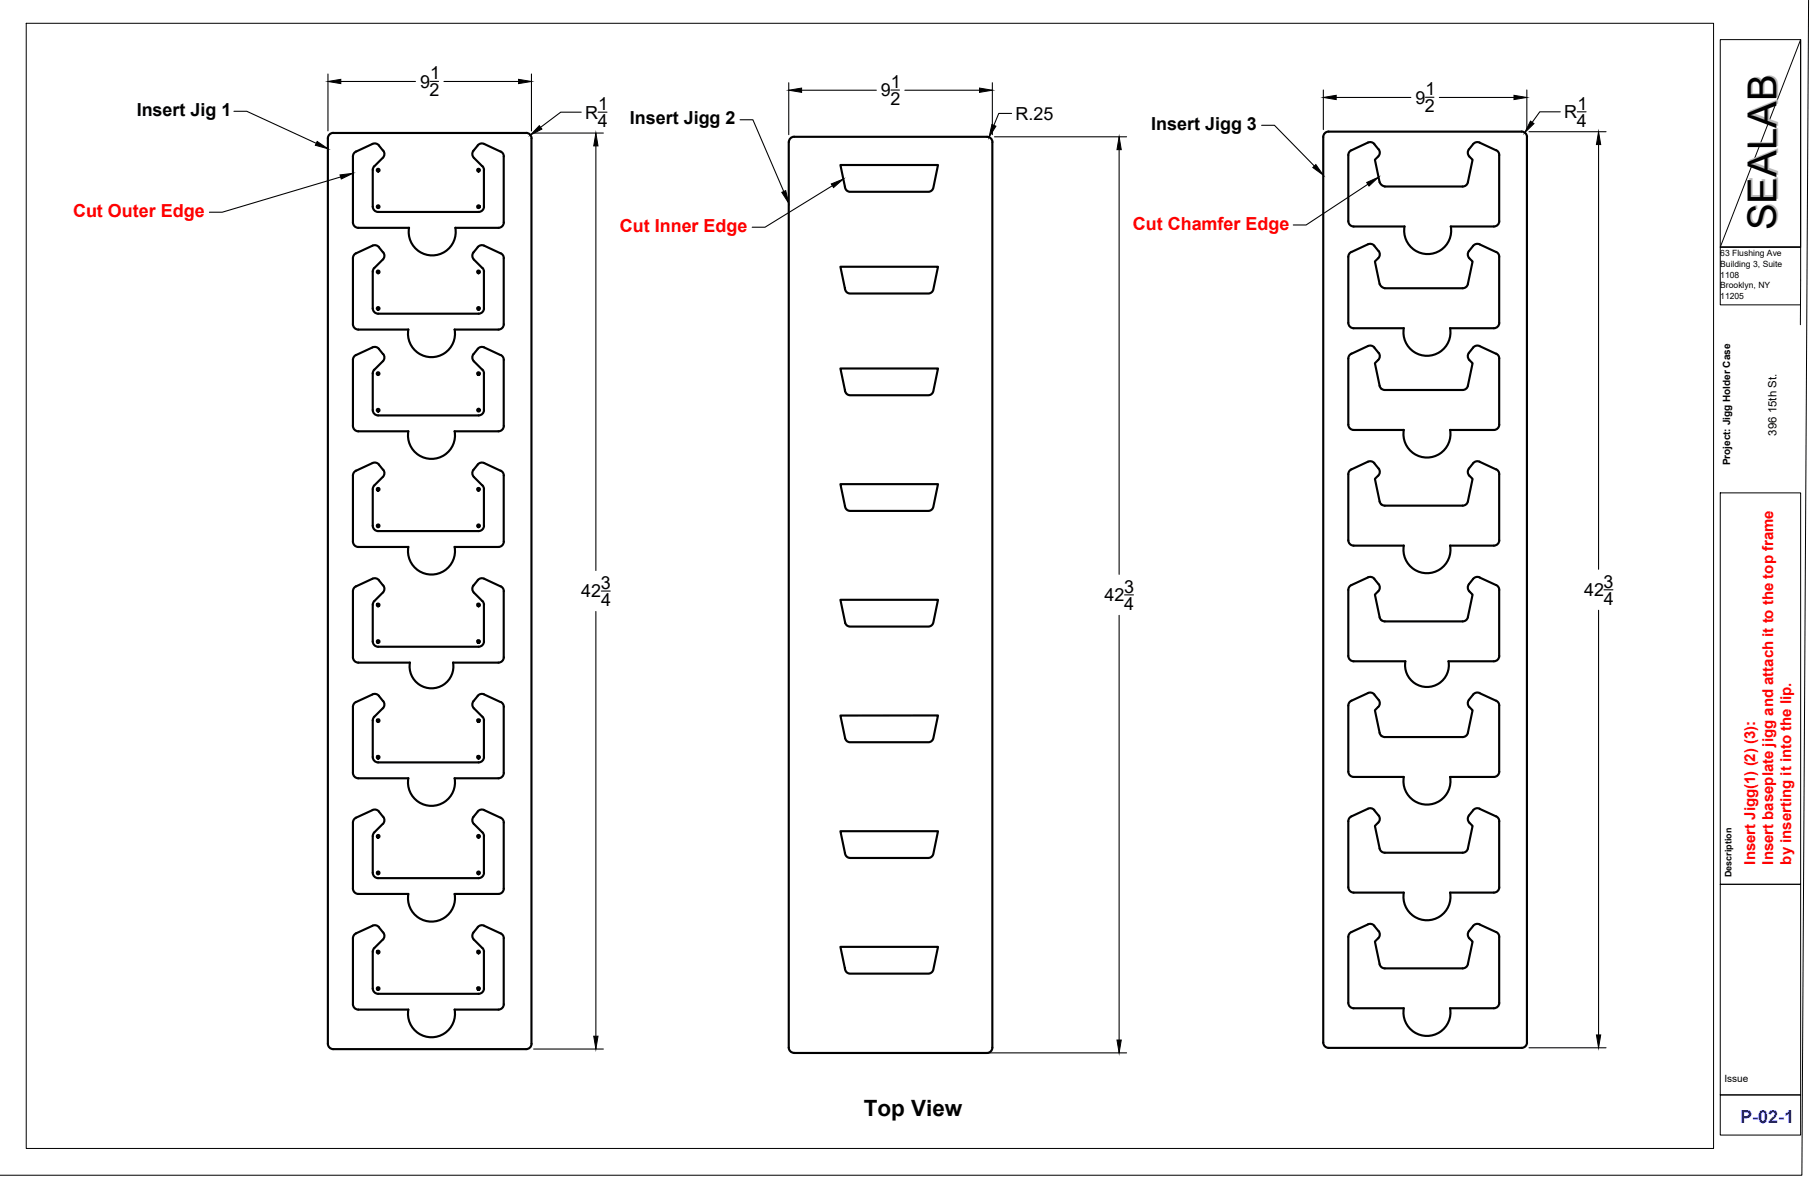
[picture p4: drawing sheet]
<svg xmlns="http://www.w3.org/2000/svg" width="432mm" height="279mm" viewBox="0 0 432 279" stroke-linecap="round" stroke-linejoin="round" font-family="sans-serif">
<!-- layer: Visible -->
<g fill="none" stroke="#000" stroke-width=".51">
<path d="M79.1 31.5h45.7M79.1 31.5a1.28 1.28 0 0 0-1.3 1.3v214.8a1.28 1.28 0 0 0 1.3 1.2h45.7M83.7 37.1v15.7M88.4 34.1l-3.9 1.8a1.28 1.28 0 0 0-.8 1.2M88.4 34.1l.6-.1 .7 .3 1.2 1.5M88.8 39.4l-.4 .9v8.7a1.28 1.28 0 0 0 1.3 1.3M90.9 35.7a1.28 1.28 0 0 1-.1 1.7l-2 2M112.3 35.7a1.28 1.28 0 0 0 .1 1.7l2 2M114.5 39.4l.3 .7v8.9a1.28 1.28 0 0 1-1.3 1.3h-23.8M114.9 34.1l-.7-.1-.6 .3-1.3 1.5M114.9 34.1l3.9 1.9M118.8 35.9a1.28 1.28 0 0 1 .7 1.2"/>
<path d="M119.5 37.1v15.7M124.8 31.5a1.25 1.25 0 0 1 1.3 1.3v214.8a1.28 1.28 0 0 1-1.3 1.2M188.4 32.4h45.8a1.27 1.27 0 0 1 1.3 1.3M188.4 32.4a1.3 1.3 0 0 0-1.3 1.3v214.8a1.27 1.27 0 0 0 1.3 1.2M199.4 39.1h23.1l-1.1 5.5-.4 .6-.6 .3h-19l-.5-.3-.3-.5zM235.4 33.7v214.8a1.27 1.27 0 0 1-1.2 1.2h-45.8M315.2 31.2h45.8a1.28 1.28 0 0 1 1.3 1.3v214.8a1.24 1.24 0 0 1-1.3 1.2h-45.8M315.2 31.2a1.28 1.28 0 0 0-1.3 1.3v214.8a1.28 1.28 0 0 0 1.3 1.2M320.6 35.6a1.28 1.28 0 0 0-.7 1.2v15.6a1.28 1.28 0 0 0 1.3 1.3h12M324.5 33.8l-3.9 1.8M324.6 33.8l.6-.1 .9 .5M326.1 34.2l1 1.2a1.28 1.28 0 0 1-.1 1.7"/>
<path d="M327 37.1l-.8 .8 1.1 5.3a1.63 1.63 0 0 0 1.3 1M351 33.8l3.9 1.8M351 33.8h-.9a4.6 4.6 0 0 0-1.8 1.9 1.35 1.35 0 0 0 .3 1.4l.8 .8-1.1 5.3M355 35.6a1.28 1.28 0 0 1 .7 1.2v15.7a1.24 1.24 0 0 1-1.3 1.2h-10.2M83.7 52.8a1.28 1.28 0 0 0 1.3 1.2h12.1a5.6 5.6 0 0 0 5.4 6.6 5.6 5.6 0 0 0 5.5-6.6h10.2M89.9 58.6l1 1.3M89.9 58.6l-.2-.2a1.26 1.26 0 0 0-1.3-.1l-3.9 1.8a1.28 1.28 0 0 0-.8 1.1v15.7a1.28 1.28 0 0 0 1.3 1.3l11.9-.1a5.6 5.6 0 0 0 5.5 6.6 5.6 5.6 0 0 0 5.5-6.6M90.9 59.8a1.28 1.28 0 0 1-.1 1.8l-2 2M112.3 59.8a1.28 1.28 0 0 0 .1 1.8l2 2M113.3 58.6l.6-.4h.6l4.3 1.9M113.3 58.6l-1 1.3M119.5 52.8a1.28 1.28 0 0 1-1.3 1.2"/>
<path d="M320.6 59.7a1.28 1.28 0 0 0-.7 1.2v15.7a1.28 1.28 0 0 0 1.3 1.3h11.8M324.5 58l-3.9 1.8M324.6 57.9l.6-.1 .9 .5M326.1 58.3l1 1.2a1.28 1.28 0 0 1-.1 1.7M328.5 44.2h18.5M333.2 53.7a5.6 5.6 0 0 0 5.5 6.6 5.6 5.6 0 0 0 5.5-6.6M348.3 43.2a1.28 1.28 0 0 1-1.3 1M351 58l3.9 1.8M351 57.9h-.9a4.6 4.6 0 0 0-1.8 2 1.35 1.35 0 0 0 .3 1.4l.8 .7-1.1 5.4M355 59.7a1.28 1.28 0 0 1 .7 1.2v15.7a1.24 1.24 0 0 1-1.3 1.3h-10.4M88.4 64.5v8.6a1.28 1.28 0 0 0 1.3 1.3M88.8 63.5l-.4 .9"/>
<path d="M107.8 78.2h10.4M114.5 63.5l.3 .9M114.8 64.5v8.6a1.28 1.28 0 0 1-1.3 1.3h-23.8M118.8 60.1a1.28 1.28 0 0 1 .7 1.1v15.7a1.24 1.24 0 0 1-1.3 1.3M199.4 63.3h23.1l-1.1 5.5-.4 .6-.6 .2h-19l-.5-.3-.3-.5zM327 61.3l-.8 .7 1.1 5.4a1.63 1.63 0 0 0 1.3 1M328.5 68.4h18.5M333.1 77.8a5.6 5.6 0 0 0 5.4 6.6 5.6 5.6 0 0 0 5.5-6.6M348.3 67.3a1.28 1.28 0 0 1-1.3 1.1M84.5 84.2a1.28 1.28 0 0 0-.8 1.2v15.6a1.28 1.28 0 0 0 1.3 1.3h11.9M90.9 84l-1.2-1.5-1-.2-4.2 1.9M90.9 84a1.27 1.27 0 0 1-.1 1.7l-2 2-.3 .6-.1 9a1.28 1.28 0 0 0 1.3 1.2"/>
<path d="M114.5 87.7l.3 .6v9a1.28 1.28 0 0 1-1.3 1.2h-23.8M118.8 84.2l-4.3-1.9a1.22 1.22 0 0 0-1.2 .5l-1 1.2a1.28 1.28 0 0 0 .1 1.7l2 2M118.8 84.2a1.28 1.28 0 0 1 .7 1.2v15.6a1.24 1.24 0 0 1-1.3 1.3M199.4 87.4h23.1l-1.1 5.5-.4 .6-.7 .2h-19l-.5-.3-.2-.5zM324.5 82.1l-3.9 1.8M324.6 82.1l.6-.1 .9 .4M326.1 82.4l1 1.3a1.28 1.28 0 0 1-.1 1.7M327 85.4l-.8 .7 1.1 5.4M327.3 91.5l.5 .7 .8 .3h18.4M348.3 91.5a1.28 1.28 0 0 1-1.3 1M348.6 85.4l.8 .7-1.1 5.4M351 82.1l3.9 1.8"/>
<path d="M351 82.1l-.9-.1a4.6 4.6 0 0 0-1.8 2 1.28 1.28 0 0 0 .3 1.4M355 83.9a1.28 1.28 0 0 1 .7 1.1v15.7a1.24 1.24 0 0 1-1.3 1.3h-10.4a5.6 5.6 0 0 1-5.5 6.5 5.6 5.6 0 0 1-5.4-6.5h-11.9a1.28 1.28 0 0 1-1.3-1.3v-15.7a1.28 1.28 0 0 1 .7-1.1M90.9 111.4l-1.2-1.5a1.26 1.26 0 0 0-1.3-.1l-3.9 1.8a1.28 1.28 0 0 0-.8 1.2v15.6a1.28 1.28 0 0 0 1.3 1.3h11.9a5.6 5.6 0 0 0 5.5 6.6 5.6 5.6 0 0 0 5.5-6.6M90.9 111.4a1.28 1.28 0 0 1-.1 1.7l-2 2-.3 .7-.1 8.9a1.28 1.28 0 0 0 1.3 1.3M107.8 102.3h10.4M107.9 102.3a5.6 5.6 0 0 1-5.5 6.5 5.6 5.6 0 0 1-5.5-6.5M112.3 111.4l1.3-1.5 .9-.2 4.3 2M112.3 111.4a1.28 1.28 0 0 0 .1 1.7l2 2M114.5 115.1l.3 .7v8.9a1.28 1.28 0 0 1-1.3 1.3h-23.8M118.8 111.6a1.22 1.22 0 0 1 .7 1.2v15.6a1.28 1.28 0 0 1-1.3 1.3M199.4 114.8h23.1l-1.1 5.5-.4 .6-.6 .3-19-.1-.5-.3-.3-.4zM324.5 109.5l-3.9 1.8a1.28 1.28 0 0 0-.7 1.2v15.6a1.28 1.28 0 0 0 1.3 1.3h11.9a5.6 5.6 0 0 0 5.4 6.6 5.6 5.6 0 0 0 5.5-6.6h10.4a1.25 1.25 0 0 0 1.3-1.3v-15.6a1.28 1.28 0 0 0-.7-1.2"/>
<path d="M324.6 109.5l.6-.1 .9 .5M326.1 109.9l1 1.2M327 112.8l-.8 .8 1.1 5.3M327.1 111.1a1.28 1.28 0 0 1-.1 1.7M327.3 118.9l.5 .7 .8 .3h18.4M348.3 118.9a1.28 1.28 0 0 1-1.3 1M348.5 111.1a1.29 1.29 0 0 0 .1 1.7l.8 .8-1.1 5.3M351 109.5l3.9 1.8M351 109.5l-.6-.1-.6 .2-1.3 1.5M84.5 139.1a1.28 1.28 0 0 0-.8 1.1v15.7a1.28 1.28 0 0 0 1.3 1.3h12.2M90.9 138.9l-1.2-1.5-1-.2-4.2 1.9M90.9 138.8a1.28 1.28 0 0 1-.1 1.8l-2 2-.3 .6-.1 8.9a1.28 1.28 0 0 0 1.3 1.3"/>
<path d="M107.8 129.7h10.4M118.8 139.1l-4.3-1.9a1.22 1.22 0 0 0-1.2 .4l-1 1.2a1.28 1.28 0 0 0 .1 1.8l2 2M118.8 139.1a1.22 1.22 0 0 1 .7 1.1v15.7a1.28 1.28 0 0 1-1.3 1.3M320.6 138.8a1.28 1.28 0 0 0-.7 1.1v15.7a1.28 1.28 0 0 0 1.3 1.2h12.2M324.5 137l-3.9 1.8M324.6 136.9l.6-.1 .9 .5M326.1 137.3l1 1.2a1.28 1.28 0 0 1-.1 1.8M351 137l3.9 1.8M351 136.9h-.9a4.5 4.5 0 0 0-1.8 2 1.3 1.3 0 0 0 .3 1.4l.8 .7-1.1 5.4M355 138.8a1.28 1.28 0 0 1 .7 1.1v15.7a1.24 1.24 0 0 1-1.3 1.2h-10.8a5.2 5.2 0 0 1-5.1 6.1 5.2 5.2 0 0 1-5.1-6.1M107.5 157.2h10.7M107.5 157.1a5.2 5.2 0 0 1-5.1 6.2 5.2 5.2 0 0 1-5.1-6.2"/>
<path d="M114.5 142.6l.3 .6v8.9a1.28 1.28 0 0 1-1.3 1.3h-23.8M199.4 142.3h23.1l-1.1 5.4-.4 .6-.6 .3h-19l-.6-.4-.3-.6zM327 140.3l-.8 .7 1.1 5.4M327.3 146.4l.5 .7 .8 .3h18.4M348.3 146.4a1.28 1.28 0 0 1-1.3 1M90.8 168l-2 2-.3 .6-.1 9a1.28 1.28 0 0 0 1.3 1.2M90.9 166.3l-1.2-1.5a1.19 1.19 0 0 0-1.3-.1l-3.9 1.8a1.28 1.28 0 0 0-.8 1.2v15.6a1.28 1.28 0 0 0 1.3 1.3h11.9a5.6 5.6 0 0 0 5.5 6.5 5.6 5.6 0 0 0 5.5-6.5M90.9 166.3a1.28 1.28 0 0 1-.1 1.7M112.4 168l2 2M114.5 170l.3 .6v8.9a1.28 1.28 0 0 1-1.3 1.3h-23.8M118.8 166.5l-4.3-1.9a1.22 1.22 0 0 0-1.2 .5l-1 1.2a1.28 1.28 0 0 0 .1 1.7M118.8 166.5a1.22 1.22 0 0 1 .7 1.2v15.6a1.28 1.28 0 0 1-1.3 1.3"/>
<path d="M199.4 169.7h23.1l-1.1 5.5-.4 .5-.6 .3h-19l-.5-.2-.3-.5zM324.5 164.4l-3.9 1.8a1.28 1.28 0 0 0-.7 1.2v15.6a1.28 1.28 0 0 0 1.3 1.3h11.9a5.6 5.6 0 0 0 5.4 6.5 5.6 5.6 0 0 0 5.5-6.5h10.4a1.25 1.25 0 0 0 1.3-1.3v-15.6a1.28 1.28 0 0 0-.7-1.2M324.6 164.4l.6-.1 .9 .4M326.1 164.7l1 1.3M327 167.7l-.8 .8 1.1 5.3M327.1 166a1.28 1.28 0 0 1-.1 1.7M327.3 173.8l.5 .7 .8 .3h18.4M348.3 173.8a1.28 1.28 0 0 1-1.3 1M348.5 166a1.29 1.29 0 0 0 .1 1.7l.8 .8-1.1 5.3M351 164.4l3.9 1.8M351 164.4l-.6-.1-.6 .2-1.3 1.5M83.7 195.1v15.6a1.28 1.28 0 0 0 1.3 1.3h11.9a5.6 5.6 0 0 0 5.5 6.6 5.6 5.6 0 0 0 5.5-6.6"/>
<path d="M88.4 192.2l-3.9 1.7a1.28 1.28 0 0 0-.8 1.2M88.4 192.1l.6-.1 .7 .2 1.2 1.5M90.9 193.7a1.28 1.28 0 0 1-.1 1.7l-2 2-.3 .7-.1 8.9a1.28 1.28 0 0 0 1.3 1.3M107.8 184.6h10.4M114.5 197.4l.3 .7v8.9a1.28 1.28 0 0 1-1.3 1.3h-23.8M114.9 192.1l-.4-.1a1.22 1.22 0 0 0-1.2 .5l-1 1.2a1.28 1.28 0 0 0 .1 1.7l2 2M114.9 192.2l3.9 1.8M118.8 193.9a1.28 1.28 0 0 1 .7 1.2M119.5 195.1v15.6a1.28 1.28 0 0 1-1.3 1.3M199.4 197.1h23.1l-1.1 5.5-.4 .6-.7 .3-19-.1-.5-.3-.2-.4zM324.5 191.8l-3.9 1.8M324.6 191.8l.6-.1 .9 .5"/>
<path d="M326.1 192.2l1 1.2a1.28 1.28 0 0 1-.1 1.7M327 195.1l-.8 .8 1.1 5.3M351 191.8l3.9 1.8M351 191.8l-.3-.1a1.24 1.24 0 0 0-1.2 .5l-1 1.2a1.29 1.29 0 0 0 .1 1.7l.8 .8-1.1 5.3M355 193.6a1.28 1.28 0 0 1 .7 1.2v15.6a1.24 1.24 0 0 1-1.3 1.3h-10.4a5.6 5.6 0 0 1-5.5 6.6 5.6 5.6 0 0 1-5.4-6.6h-11.9a1.28 1.28 0 0 1-1.3-1.3v-15.6a1.28 1.28 0 0 1 .7-1.2M107.8 212h10.4M324.5 219.3l-3.9 1.8a1.28 1.28 0 0 0-.7 1.1v15.7a1.28 1.28 0 0 0 1.3 1.2h11.9a5.6 5.6 0 0 0 5.4 6.6 5.6 5.6 0 0 0 5.5-6.6h10.4a1.25 1.25 0 0 0 1.3-1.2v-15.7a1.28 1.28 0 0 0-.7-1.1M324.6 219.2l.6-.1 .9 .5M326.1 219.6l1 1.3M327.3 201.2a1.28 1.28 0 0 0 1.3 1h18.4M348.3 201.2a1.28 1.28 0 0 1-1.3 1M349.5 219.6l-1 1.3"/>
<path d="M351 219.3l3.9 1.8M351 219.2h-.9l-.6 .4M88.4 234.4a1.28 1.28 0 0 0 1.3 1.3M90.8 222.9l-2 1.9-.3 .7-.1 8.9M90.9 221.2l-1.2-1.5a1.19 1.19 0 0 0-1.3-.1l-3.9 1.8a1.28 1.28 0 0 0-.8 1.1v15.7a1.28 1.28 0 0 0 1.3 1.3h11.9a5.6 5.6 0 0 0 5.5 6.5 5.6 5.6 0 0 0 5.5-6.5M90.9 221.2a1.28 1.28 0 0 1-.1 1.7M107.8 239.5h10.4M112.4 222.9l2 2M114.5 224.8l.3 1v8.6M114.8 234.4a1.28 1.28 0 0 1-1.3 1.3h-23.8M118.8 221.4l-4.3-1.9a1.22 1.22 0 0 0-1.2 .4l-1 1.3a1.28 1.28 0 0 0 .1 1.7M118.8 221.4a1.22 1.22 0 0 1 .7 1.1v15.7a1.28 1.28 0 0 1-1.3 1.3"/>
<path d="M199.4 224.6h23.1l-1.1 5.5-.3 .5-.7 .3h-19l-.5-.3-.3-.5zM327 222.5l-.8 .8 1.1 5.4M327.1 220.8a1.28 1.28 0 0 1-.1 1.8M327.3 228.7a1.28 1.28 0 0 0 1.3 1h18.4M348.3 228.7a1.28 1.28 0 0 1-1.3 1M348.5 220.8a1.29 1.29 0 0 0 .1 1.7l.8 .8-1.1 5.4"/>
<circle cx="89.7" cy="49" r=".31"/>
<circle cx="89.7" cy="40.4" r=".32"/>
<circle cx="113.5" cy="49" r=".31"/>
<circle cx="113.5" cy="40.4" r=".32"/>
<circle cx="89.7" cy="73.2" r=".31"/>
<circle cx="89.7" cy="64.5" r=".32"/>
<circle cx="113.5" cy="73.2" r=".32"/>
<circle cx="113.5" cy="64.5" r=".32"/>
<circle cx="89.7" cy="88.6" r=".32"/>
<circle cx="89.7" cy="97.3" r=".32"/>
<circle cx="113.5" cy="88.6" r=".32"/>
<circle cx="113.5" cy="97.3" r=".33"/>
<circle cx="89.7" cy="116.1" r=".32"/>
<circle cx="113.5" cy="116.1" r=".32"/>
<circle cx="89.7" cy="124.7" r=".32"/>
<circle cx="113.5" cy="124.7" r=".31"/>
<circle cx="89.7" cy="143.5" r=".31"/>
<circle cx="89.7" cy="152.2" r=".32"/>
<circle cx="113.5" cy="143.5" r=".32"/>
<circle cx="113.5" cy="152.2" r=".32"/>
<circle cx="89.7" cy="179.6" r=".32"/>
<circle cx="89.7" cy="170.9" r=".32"/>
<circle cx="113.5" cy="170.9" r=".31"/>
<circle cx="113.5" cy="179.6" r=".32"/>
<circle cx="89.7" cy="198.4" r=".32"/>
<circle cx="113.5" cy="198.4" r=".32"/>
<circle cx="89.7" cy="207" r=".32"/>
<circle cx="113.5" cy="207" r=".32"/>
<circle cx="89.7" cy="225.8" r=".32"/>
<circle cx="89.7" cy="234.5" r=".32"/>
<circle cx="113.5" cy="234.5" r=".32"/>
<circle cx="113.5" cy="225.8" r=".32"/>
</g>
<!-- layer: None -->
<path d="M6.2 5.5h400.3v266.9h-400.3zM408.1 9.4h19.1v49.2h-19.1zM427.2 9.4v49.2h-19.1zM429.1 0l-1.6 278.7h-427.5M427.2 66.4v-7.8h-19.1v13.7h19.1M408.1 116.9h19.1v92.8h-19.1zM408.1 209.7h19.1v50h-19.1zM408.1 259.7h19.1v9.5h-19.1z" fill="none" stroke="#000" stroke-width=".24"/>
<!-- layer: Titleblock -->
<path d="M427.2 66.4l-.1 10.6" fill="none" stroke="#000" stroke-width=".24"/>
<!-- layer: FD_Dimensions -->
<g fill="none" stroke="#000" stroke-width=".25">
<path d="M77.8 17.5v13.6M80.9 19.3h17.7M102 19.3h2.1M105.3 19.3h17.7M126.1 17.5v13.6M187.1 19.6v12.3M235.4 19.6v12.3M126.6 31.6h16.6M137.9 26.6h-4.9l-4.8 3.6M141.4 34.6v100.7M141.9 26.6h2.1M190.2 21.4h17.7"/>
<path d="M211.4 21.4h2M214.7 21.4h17.7M235.9 32.4h31.4M240 26.9h-3l-1.2 2.8M265.5 35.5v100.7M314 21.3v9.4M317 23.1h17.7M338.2 23.1h2M341.5 23.1h17.7M362.2 21.3v9.4M362.8 31.2h18.2M370.2 26.5h-4.9l-1.8 2.5"/>
<path d="M374.2 26.5h2.1M379.3 34.3v100.7M380.6 139.9h2.1M141.4 145v100.8M142.7 140.2h2.1M265.5 145.9v100.8M266.8 141.1h2.1M379.3 144.7v100.8M126.6 248.8h16.6M190.2 249.7h77.1M362.8 248.5h18.2"/>
</g>
<g fill="#000" stroke="#000" stroke-width=".24">
<path d="M77.8 19.3l3.1-.5v1zM123 18.8l3.1 .5-3.1 .5zM128 29.8l.6 .8-2.8 1.4zM141.4 31.6l.5 3h-1zM187.1 21.4l3.1-.5v1zM232.4 20.9l3 .5-3 .5zM235.3 29.5l1 .4-1.6 2.7zM265.5 32.4l.5 3.1h-1zM314 23.1l3-.5v1zM359.2 22.6l3 .5-3 .5zM363.1 28.7l.8 .6-2.2 2.2zM379.3 31.2l.5 3.1h-1z"/>
<path d="M140.9 245.8h1l-.5 3zM265 246.7h1l-.5 3zM378.8 245.5h1l-.5 3z"/>
</g>
<!-- layer: Leaders -->
<path d="M75.2 33.5l2.6 1.8-3-.8zM311.5 39.7l.7-.7 1.8 2.6zM80.7 41.5l3-.4-2.7 1.4zM185.5 45.6l.9-.4 .7 3zM197.2 43.6l2.9-1.1-2.3 2zM324.3 43.3l2.8-1.3-2.3 2.1z" fill="#000" stroke="#000" stroke-width=".24"/>
<path d="M55.5 26.4h3l16.5 7.6M175.6 28.4h3l7.3 17M299.3 29.7h3.1l9.4 9.7M80.8 42l-28.1 8.3h-3M197.5 44l-16 9.9h-3M324.5 43.7l-14.6 9.7h-3.1" fill="none" stroke="#000" stroke-width=".25"/>
<text font-size="9.5" fill="#bababa" x="421.9" y="54.2" transform="rotate(-90 421.9 54.2)">SEALAB</text>
<text font-size="5.3" x="205" y="264.8">Top View</text>
<g font-size="4.3">
<text x="99.7" y="20.8">9</text>
<text x="101.9" y="22.9">2</text>
<text x="102" y="18.8">1</text>
<text x="209" y="22.9">9</text>
<text x="211.3" y="20.8">1</text>
<text x="338.2" y="22.6">1</text>
<text x="32.4" y="27.5">Insert Jig 1</text>
<text x="138.8" y="28.1">R</text>
<text x="141.9" y="26.1">1</text>
<text x="149.4" y="29.5">Insert Jigg 2</text>
<text x="211.2" y="24.9">2</text>
<text x="241" y="28.4">R.25</text>
<text x="335.8" y="24.6">9</text>
<text x="338.1" y="26.6">2</text>
<text x="371.1" y="28">R</text>
<text x="374.2" y="26">1</text>
<text x="141.9" y="30.2">4</text>
<text x="273.1" y="30.8">Insert Jigg 3</text>
<text x="374.1" y="30.1">4</text>
<text x="137.9" y="141.7">42</text>
<text x="142.5" y="139.7">3</text>
<text x="142.6" y="143.7">4</text>
<text x="262.1" y="142.6">42</text>
<text x="266.7" y="140.6">3</text>
<text x="375.8" y="141.4">42</text>
<text x="380.4" y="139.4">3</text>
<text x="380.5" y="143.4">4</text>
<text x="266.7" y="144.7">4</text>
</g>
<g font-size="4.3" fill="#f00">
<text x="17.3" y="51.5">Cut Outer Edge</text>
<text x="147.1" y="55">Cut Inner Edge</text>
<text x="268.8" y="54.5">Cut Chamfer Edge</text>
</g>
<text font-size="4.3" fill="#00f" x="412.9" y="266.3">P-02-1</text>
<g font-size="3.5" fill="#f00">
<text x="416.4" y="205.1" transform="rotate(-90 416.4 205.1)">Insert Jigg(1) (2) (3):</text>
<text x="420.7" y="205.1" transform="rotate(-90 420.7 205.1)">Insert baseplate jigg and attach it to the top frame</text>
<text x="424.9" y="205.1" transform="rotate(-90 424.9 205.1)">by inserting it into the lip.</text>
</g>
<text font-size="2.7" x="421.4" y="103.3" transform="rotate(-90 421.4 103.3)">396 15th St.</text>
<g font-size="2.4">
<text x="410.5" y="110.4" transform="rotate(-90 410.5 110.4)">Project: Jigg Holder Case</text>
<text x="409.1" y="256.6">Issue</text>
</g>
<text font-size="2.1" x="410.8" y="208" transform="rotate(-90 410.8 208)">Description</text>
<g font-size="2">
<text x="408.1" y="60.7">63 Flushing Ave</text>
<text x="408.1" y="63.3">Building 3, Suite</text>
<text x="408.1" y="65.8">1108</text>
<text x="408.1" y="68.4">Brooklyn, NY</text>
<text x="408.1" y="71">11205</text>
</g>
</svg>
